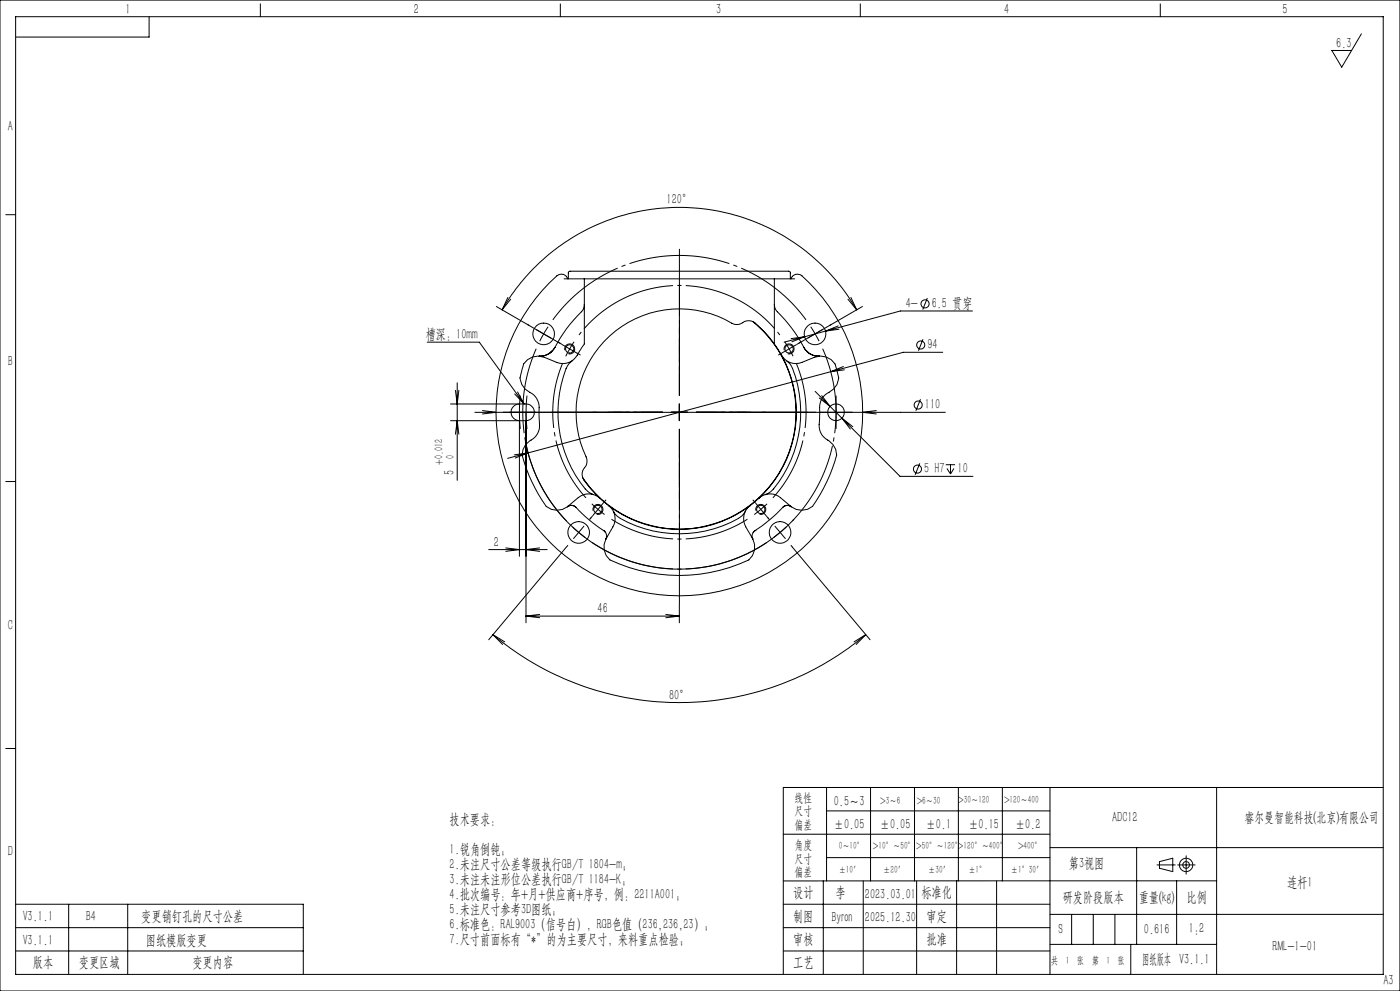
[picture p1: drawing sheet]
<svg xmlns="http://www.w3.org/2000/svg" width="420mm" height="297mm" viewBox="0 0 420 297" stroke-linecap="round" stroke-linejoin="round" font-family="sans-serif">
<g fill="none" stroke="#000" stroke-width=".3">
<path d="M0 0h420v297h-420zM4.7 5h410.3v287h-410.3zM44.7 5v6.1h-40M78.1 1.2v3.8M168.1 1.2v3.8M258.1 1.2v3.8M348.1 1.2v3.8M408.4 10.2l-5.9 9.9-2.9-5h5.9M1.7 64.3h3M148.9 91.9l18.7 10.8M150.6 92.8a61.4 61.4 0 0 1 106.4 0M152.4 89.1l-1.8 3.7"/>
<path d="M153.2 89.7l-2.6 3.1M160.9 98.8l2.2 1.3M164.4 97.9l-1.3 2.2M169.2 83.6h69.2M170.3 83.6v-.2a1.97 1.97 0 0 0-3.2-.7 55 55 0 0 0 14.3 91.1 55 55 0 0 0 77.4-50.2M170.5 81.8v1.8M170.5 81.8l.2-.4 .3-.1h65.6l.5 .3v2M175.3 91.3a2.88 2.88 0 0 1-.9 2.1 40.9 40.9 0 0 0-7.9 10.7M175.3 83.6v19.5l-.9 1.2a13.2 13.2 0 0 1-3.1 4 5.1 5.1 0 0 1-4.3 .3l-3.7-1.5-1.5-.4M225.8 96.4a35 35 0 0 1 1.7 53 35 35 0 0 1-52.7-6.2M232.3 91.3a3.1 3.1 0 0 0 .9 2.1 43.1 43.1 0 0 1 8 10.7M232.3 83.6v19.5"/>
<path d="M237.3 83.6a2 2 0 0 1 3.3-.9 54.8 54.8 0 0 1 18.2 40.9M251.5 97.7l-3.9 1.5 4.1-.5M254.4 89.7l2.6 3.1M255.3 89.1l1.7 3.7M258.7 91.9l-18.7 10.8M278.2 89.3l-1.4 3.5M291.7 93.2h-21.6l-28.7 7.7M128.2 102.5h15.6l13.4 18.6M136.6 117l.6 4.1 .5-4.1M137.2 114.7v29.3M154.4 118.1l2.8 3M155.3 117.5l1.9 3.6"/>
<path d="M161.8 106.7a4.6 4.6 0 0 0-5.3 4.5 4.6 4.6 0 0 0 2.4 6.4 5.4 5.4 0 0 1 2.8 5.8v1.3a10.3 10.3 0 0 1-.4 5.2l-1.4 1.6a5.1 5.1 0 0 0-2.7 6.9l2.4 6 3.1 5.6a4.9 4.9 0 0 0 7.6 1.9M161.8 106.7h.1M163.1 100.1l-1.2 2.2M163.1 100.1l2.2 1.2M165.6 105.3a5 5 0 0 1-3.8 1.4M166.5 104.1a5 5 0 0 1-4.7 2.6M166.5 104.1l-1.6 1.8M166.5 104.1h.1M168.7 103.3l2.2 1.3M169.4 104.9a1.51 1.51 0 0 1 1.4-1.9 1.51 1.51 0 0 1 1.6 1.7 1.51 1.51 0 0 1-1.9 1.3M170.9 104.6l-1.2 2.2M170.9 104.6l2.2 1.2"/>
<path d="M171.7 108.1a7.3 7.3 0 0 0-2.7 4.8 35.8 35.8 0 0 0 7.5 34.5l1.5 .8M172.2 102.4l-1.3 2.2M232.3 103.1l2.2 3.4M232.3 103.1a28.4 28.4 0 0 0-6.6-6.8 3.8 3.8 0 0 0-3.6 .8l-1.8 .1a31.2 31.2 0 0 0-37.4 3.5 31.2 31.2 0 0 0-6.8 37 4.1 4.1 0 0 1-1.3 3.3l-.1 1.5a14.5 14.5 0 0 0 3.9 5.6l1.4 1.2M234.5 106.5a4.9 4.9 0 0 0 6.1 2.1l3.7-1.5 1.6-.4M234.5 106.5a35.1 35.1 0 0 1-6.8 42.8M235.3 104.9a1.5 1.5 0 0 1 1.3-1.8 1.5 1.5 0 0 1 1.6 1.6 1.5 1.5 0 0 1-1.9 1.3M235.9 108.1a7.3 7.3 0 0 1 2.7 4.8 36 36 0 0 1-7.5 34.5l-1.5 .8M241.2 104.1a4.9 4.9 0 0 0 4.7 2.6M241.2 104.1l1.5 1.8M241.2 104.1h.1M241.4 100.9l-6.2 1.6"/>
<path d="M241.4 100.9l-4.1 .6M241.4 100.9l-3.8 1.5M242 105.3a5 5 0 0 0 3.9 1.4M244.5 117.3l4.5 4.5M245.7 106.7h.2M245.8 119.3l3.2 2.5M245.9 106.7a4.7 4.7 0 0 1 5.2 4.5 4.8 4.8 0 0 1-3 6.7 5.9 5.9 0 0 0-2.2 6.1v.7a9 9 0 0 0 .8 5.8l1 1a5.2 5.2 0 0 1 2.7 6.9l-2.4 6-3.1 5.6a4.8 4.8 0 0 1-7.5 1.9M246.5 118.6l2.5 3.2M253 109.9l-3.8 1.5 4.1-.6M276.2 119.7l-1.5 3.4M276.9 101.7l-1.4 3.4M282.8 105.6h-11.8l-118.7 31.8"/>
<path d="M135.1 121.1h22.7a2.5 2.5 0 0 1 2.5 2.5 2.5 2.5 0 0 1-2.5 2.5h-22.7M136.6 130.1l.6-4 .5 4M142.5 123.6h141.1M144.7 123l4.1 .6-4.1 .5M154.3 136.3l4.1-.6-3.8 1.6M155.8 121.1a2.5 2.5 0 0 0-2.5 2.5 2.5 2.5 0 0 0 2.5 2.5v40.6M157.8 123.6v63.1M157.9 133.8a47 47 0 0 0 80.3 21.8M203.8 121.1v5M249 121.8l3.6 3.5M250.8 121.1v5M252.6 125.3l17.4 17.5h21.9"/>
<path d="M252.6 125.3l2.5 3.3M252.6 125.3l3.2 2.6M258.8 123.6l4.1 .5M262.9 123l-4.1 .6M275.9 138.8l-1.4 3.5M283.7 139.3h2.8M285.2 139.3v2.8M1.7 144.3h3M170.3 151.9a1.85 1.85 0 0 1 2.5 .2M172.8 152.1a42 42 0 0 0 8.3 6.9M177.9 153.1a1.5 1.5 0 0 1 1.4-1.9 1.5 1.5 0 0 1 1.6 1.6 1.5 1.5 0 0 1-1.9 1.3M180 149.3a4.9 4.9 0 0 0-6.5-.1l-3.2 2.7"/>
<path d="M180 149.3l2.6 2.2M181.1 159a1.92 1.92 0 0 1 .7 2.5M181.1 159h.1M181.5 159.3l.2 .3M182.6 151.5a4.9 4.9 0 0 1 1.3 6.4l-2 3.5M182.6 151.5a35.2 35.2 0 0 0 42.4 0M184 153.2a7.2 7.2 0 0 0 4.5 3.4 35.9 35.9 0 0 0 34.1-2l1-1.4M225 151.5a4.9 4.9 0 0 0-1.3 6.4l2 3.5M226.2 159.3l-.2 .3M226.5 159a1.98 1.98 0 0 0-.7 2.5M226.5 159h.1M226.8 153.1a1.5 1.5 0 0 1 1.3-1.9 1.5 1.5 0 0 1 1.6 1.6 1.5 1.5 0 0 1-1.8 1.3"/>
<path d="M227.7 149.3l-2.7 2.2M227.7 149.3a4.9 4.9 0 0 1 6.4-.1l3.2 2.7M234.8 152.1a43.6 43.6 0 0 1-8.3 6.9M237.3 151.9a1.81 1.81 0 0 0-2.5 .2M237.4 151.9a1.87 1.87 0 0 0-2.6 .2M284.1 140.4l1.1 1.7M286.2 140.4l-1 1.7M146.6 164.7h17.5M151.7 164.2l4.1 .5-4.1 .5M161.9 164.2l-4.1 .5 4.1 .5M169.9 164l-23.3 27.7M181.8 161.5a5 5 0 0 0 1.2 6.3 48.9 48.9 0 0 0 41.6 0 5.1 5.1 0 0 0 1.2-6.3"/>
<path d="M181.9 161.1l-.1 .4M225.7 161.1l.1 .4M237.7 164l23.3 27.7M147.9 190.2a87 87 0 0 0 111.8 0M147.9 190.2l3.5 2.2M147.9 190.2l2.9 2.9M157.8 184.6h46M157.8 184.6l4.1 .5M161.9 184.1l-4.1 .5M199.7 184.1l4.1 .5M203.8 181v5.7M203.8 184.6l-4.1 .5"/>
<path d="M259.7 190.2l-2.8 2.9M259.7 190.2l-3.5 2.2M1.7 224.3h3M248 236v28M261.2 236v28M274.4 236v28M287.5 236v28M300.7 236v28M315 236v56M365 236v56M415 236h-180v56M235 250h80"/>
<path d="M248 257h67M248 243h67M315 254h100M341 254v29M4.7 278h86.3M4.7 271h86.3v21M20.6 271v21M38.3 271v21M235 278h80M235 271h80M247 264v28M259 264v28"/>
<path d="M275 264v28M287 264v28M299 264v28M315 274h100M321.5 274v9M328 274v9M334.5 274v9M353 264v19M365 264h-130M4.7 285h86.3M235 285h80M315 283h50"/>
<path d="M339.2 283v9"/>
<circle cx="277.5" cy="91.1" r="1.21"/>
<circle cx="163.1" cy="100.1" r="3.2"/>
<circle cx="170.9" cy="104.6" r="1.26"/>
<circle cx="236.7" cy="104.6" r="1.26"/>
<circle cx="244.5" cy="100.1" r="3.3"/>
<circle cx="276.2" cy="103.4" r="1.21"/>
<circle cx="250.8" cy="123.6" r="2.5"/>
<circle cx="275.4" cy="121.4" r="1.21"/>
<circle cx="173.6" cy="159.6" r="3.3"/>
<circle cx="179.4" cy="152.7" r="1.25"/>
<circle cx="228.2" cy="152.7" r="1.24"/>
<circle cx="234" cy="159.6" r="3.2"/>
<circle cx="275.2" cy="140.6" r="1.2"/>
</g>
<g fill="none" stroke="#0a0605" stroke-width=".3">
<path d="M347.1 259.2h5.5M347.8 258.2l4-1v4l-4-1zM353.3 259.2h5.2M355.8 256.5v5.5"/>
<circle cx="355.8" cy="259.2" r="1"/>
<circle cx="355.8" cy="259.2" r="2"/>
</g>
<g fill="none" stroke="#000" stroke-width=".3" stroke-dasharray="30.5 1.3 1.3 1.3" stroke-linecap="butt">
<path d="M158.8 97.6l-.7-.4M248.9 97.6l.6-.4M167.5 102.6l.6 .3M168.8 103.3l-1.1-.6M173.1 105.8l1.1 .6M234.6 105.8l-1.1 .6M236.7 104.6l-1.3-2.2M236.7 104.6l1.2 2.2M236.7 104.6l2.2-1.3M236.7 104.6l-2.1 1.2M238.9 103.3l1.1-.6M240.2 102.6l-.6 .3"/>
<path d="M244.5 100.1l-1.3-2.2M244.5 100.1l1.2 2.1M244.5 100.1l2.2-1.3M244.5 100.1l-2.1 1.2M153.3 123.6h-2.5M155.3 123.6h-2.5M155.8 123.6l.1 2.5M155.8 123.6l.1-2.5M155.8 123.6h-2.5M155.8 123.6h2.5M155.9 126.1l.2 2.4M155.9 121.1l.2-2.5"/>
<path d="M157.8 123.6l.1 2.4M157.8 123.6l.1-2.5M157.8 123.6h-2.5M157.8 123.6h2.5M157.9 126l.2 2.5M157.9 121.1l.2-2.5M158.3 123.6h2.5M160.3 123.6h2.5M203.8 123.6v-2.5M203.8 123.6h-2.5M203.8 123.6v2.5M203.8 123.6h2.5"/>
<path d="M248.3 123.6h-2.5M250.8 121.1v-2.5M250.8 126.1v2.5M253.3 123.6h2.5M173.6 159.6l2 1.5M173.6 159.6l-1.9-1.7M173.6 159.6l-1.6 1.9M173.6 159.6l1.6-2M176.8 155.7l.5-.5M177.8 154.6l-.8 .9M179.4 152.7l2 1.5M179.4 152.7l-1.9-1.7"/>
<path d="M179.4 152.7l-1.6 1.9M179.4 152.7l1.6-2M181 150.7l.8-.9M226.6 150.7l-.8-.9M228.3 152.7l1.8-1.7M228.3 152.7l-2 1.5M228.3 152.7l1.6 1.9M228.3 152.7l-1.7-2M229.9 154.6l.8 .9M230.8 155.7l-.5-.5M234 159.6l1.9-1.7M234 159.6l-1.9 1.5"/>
<path d="M234 159.6l1.6 1.9M234 159.6l-1.6-2M170.4 163.4l-.5 .6M237.3 163.4l.4 .6"/>
</g>
<path d="M234 100.4a38 38 0 0 0-60.3 0" fill="none" stroke="#000" stroke-width=".3" stroke-dasharray="30.5 1.3 1.3 1.3" stroke-dashoffset="-2.4" stroke-linecap="butt"/>
<path d="M168.7 109a38 38 0 0 0 7.1 40.2M183.4 155.6a38 38 0 0 0 40.8 0M231.9 149.2a38 38 0 0 0 7-40.2" fill="none" stroke="#000" stroke-width=".3" stroke-dasharray="30.5 1.3 1.3 1.3" stroke-dashoffset="10.9" stroke-linecap="butt"/>
<path d="M241.8 95.9a47 47 0 0 0-76 0" fill="none" stroke="#000" stroke-width=".3" stroke-dasharray="30.5 1.3 1.3 1.3" stroke-dashoffset="5.3" stroke-linecap="butt"/>
<path d="M160.9 104.5a47 47 0 0 0 9.1 51.6M237.7 156.1a47 47 0 0 0 9.1-51.6M177.6 162.6a47 47 0 0 0 52.4 0" fill="none" stroke="#000" stroke-width=".3" stroke-dasharray="30.5 1.3 1.3 1.3" stroke-dashoffset="4.6" stroke-linecap="butt"/>
<path d="M203.8 118.6v-44" fill="none" stroke="#000" stroke-width=".3" stroke-dasharray="30.5 1.3 1.3 1.3" stroke-dashoffset="10.4" stroke-linecap="butt"/>
<path d="M198.8 123.6h-36M208.8 123.6h36" fill="none" stroke="#000" stroke-width=".3" stroke-dasharray="30.5 1.3 1.3 1.3" stroke-dashoffset="14.4" stroke-linecap="butt"/>
<path d="M203.8 128.6v52.4" fill="none" stroke="#000" stroke-width=".3" stroke-dasharray="30.5 1.3 1.3 1.3" stroke-dashoffset="6.2" stroke-linecap="butt"/>
<path d="M203.8 118.6v-33.6M198.8 123.6h-33.5M203.8 128.6v33.5M208.8 123.6h33.5" fill="none" stroke="#000" stroke-width=".3" stroke-dasharray="30.5 1.3 1.3 1.3" stroke-dashoffset="15.6" stroke-linecap="butt"/>
<path d="M203.8 118.6v-16.5M198.8 123.6h-16.5M203.8 128.6v16.5M208.8 123.6h16.5" fill="none" stroke="#000" stroke-width=".3" stroke-dasharray="30.5 1.3 1.3 1.3" stroke-dashoffset="24.1" stroke-linecap="butt"/>
<path d="M203.8 118.6v-21M198.8 123.6h-21M203.8 128.6v21M208.8 123.6h21" fill="none" stroke="#000" stroke-width=".3" stroke-dasharray="30.5 1.3 1.3 1.3" stroke-dashoffset="21.9" stroke-linecap="butt"/>
<g font-size="4.4">
<text x="37.7" y="4.1">1</text>
<text x="124.2" y="4.1">2</text>
<text x="214.9" y="4.1">3</text>
<text x="301.2" y="4.1">4</text>
<text x="384.7" y="4.1">5</text>
<text x="400.9" y="14.3">6.3</text>
<text x="2.3" y="39.3">A</text>
<text x="200" y="61.3">120°</text>
<text x="271.7" y="92.3">4-</text>
<text x="279.5" y="92.3">6.5 贯穿</text>
<text x="127.7" y="101.6">槽深：10mm</text>
<text x="278.2" y="104.7">94</text>
<text x="2.3" y="109.6">B</text>
<text x="277.5" y="122.7">110</text>
<text x="136.3" y="142.4" transform="rotate(-90 136.3 142.4)">5</text>
<text x="277.3" y="141.9">5 H7</text>
<text x="287.3" y="141.9">10</text>
<text x="148.1" y="163.8">2</text>
<text x="179.3" y="183.7">46</text>
<text x="2.3" y="188.9">C</text>
<text x="200.8" y="209.7">80°</text>
<text x="250.1" y="241.7">0.5～3</text>
<text x="134.9" y="247">技术要求：</text>
<text x="250.1" y="248.3">±0.05</text>
<text x="264" y="248.3">±0.05</text>
<text x="277.7" y="248.3">±0.1</text>
<text x="290.5" y="248.3">±0.15</text>
<text x="304.5" y="248.3">±0.2</text>
<text x="333.7" y="246.3">ADC12</text>
<text x="2.3" y="256.5">D</text>
<text x="134.9" y="256">1.锐角倒钝；</text>
<text x="134.9" y="260.5">2.未注尺寸公差等级执行GB/T 1804-m；</text>
<text x="320.6" y="260.1">第3视图</text>
<text x="134.9" y="265">3.未注未注形位公差执行GB/T 1184-K；</text>
<text x="134.9" y="269.5">4.批次编号：年+月+供应商+序号，例：2211A001；</text>
<text x="237.9" y="268.9">设计</text>
<text x="250.6" y="268.9">李</text>
<text x="259.5" y="269.5">2023.03.01</text>
<text x="276.4" y="268.9">标准化</text>
<text x="386.2" y="265.9">连杆1</text>
<text x="134.9" y="274">5.未注尺寸参考3D图纸；</text>
<text x="237.9" y="275.9">制图</text>
<text x="277.9" y="275.9">审定</text>
<text x="318.8" y="270.4">研发阶段版本</text>
<text x="341.6" y="270.4">重量(kg)</text>
<text x="355.9" y="270.4">比例</text>
<text x="6.8" y="276">V3.1.1</text>
<text x="25.7" y="276">B4</text>
<text x="42.4" y="276">变更销钉孔的尺寸公差</text>
<text x="134.9" y="278.5">6.标准色：RAL9003（信号白），RGB色值（236,236,23）；</text>
<text x="249.4" y="276.3">Byron</text>
<text x="259.5" y="276.3">2025.12.30</text>
<text x="317.6" y="279.9">S</text>
<text x="343.2" y="279.9">0.616</text>
<text x="356.7" y="279.6">1:2</text>
<text x="6.8" y="283.3">V3.1.1</text>
<text x="43.7" y="283.3">图纸模版变更</text>
<text x="134.9" y="283">7.尺寸前面标有“*”的为主要尺寸，来料重点检验；</text>
<text x="237.9" y="282.9">审核</text>
<text x="277.9" y="282.9">批准</text>
<text x="381.8" y="284.9">RML-1-01</text>
<text x="9.9" y="289.9">版本</text>
<text x="23.7" y="289.9">变更区域</text>
<text x="57.7" y="289.9">变更内容</text>
<text x="237.9" y="289.9">工艺</text>
<text x="342.6" y="288.9">图纸版本 V3.1.1</text>
<text x="415" y="295.2">A3</text>
</g>
<text font-size="4.2" x="373.4" y="246.3">睿尔曼智能科技(北京)有限公司</text>
<g font-size="3.8">
<text x="238.4" y="240.3">线性</text>
<text x="238.4" y="244.3">尺寸</text>
<text x="238.4" y="248.3">偏差</text>
<text x="238.4" y="254.6">角度</text>
<text x="238.4" y="258.6">尺寸</text>
<text x="238.4" y="262.6">偏差</text>
</g>
<g font-size="3.5">
<text x="136.3" y="137.6" transform="rotate(-90 136.3 137.6)">0</text>
<text x="132.8" y="139.4" transform="rotate(-90 132.8 139.4)">+0.012</text>
</g>
<text font-size="3.2" x="315.3" y="288.9">共 1 张 第 1 张</text>
<g font-size="3.1">
<text x="264" y="240.9">&gt;3～6</text>
<text x="275" y="240.9">&gt;6～30</text>
<text x="287.5" y="240.8">&gt;30～120</text>
<text x="301.2" y="240.8">&gt;120～400</text>
<text x="251.6" y="254.6">0～10°</text>
<text x="261.9" y="254.6">&gt;10°～50°</text>
<text x="274.9" y="254.6">&gt;50°～120°</text>
<text x="287.4" y="254.6">&gt;120°～400°</text>
<text x="305.4" y="254.6">&gt;400°</text>
<text x="251.6" y="261.6">±10′</text>
<text x="265" y="261.6">±20′</text>
<text x="278.5" y="261.6">±30′</text>
<text x="290.5" y="261.6">±1°</text>
<text x="303.2" y="261.6">±1°30′</text>
</g>
</svg>
